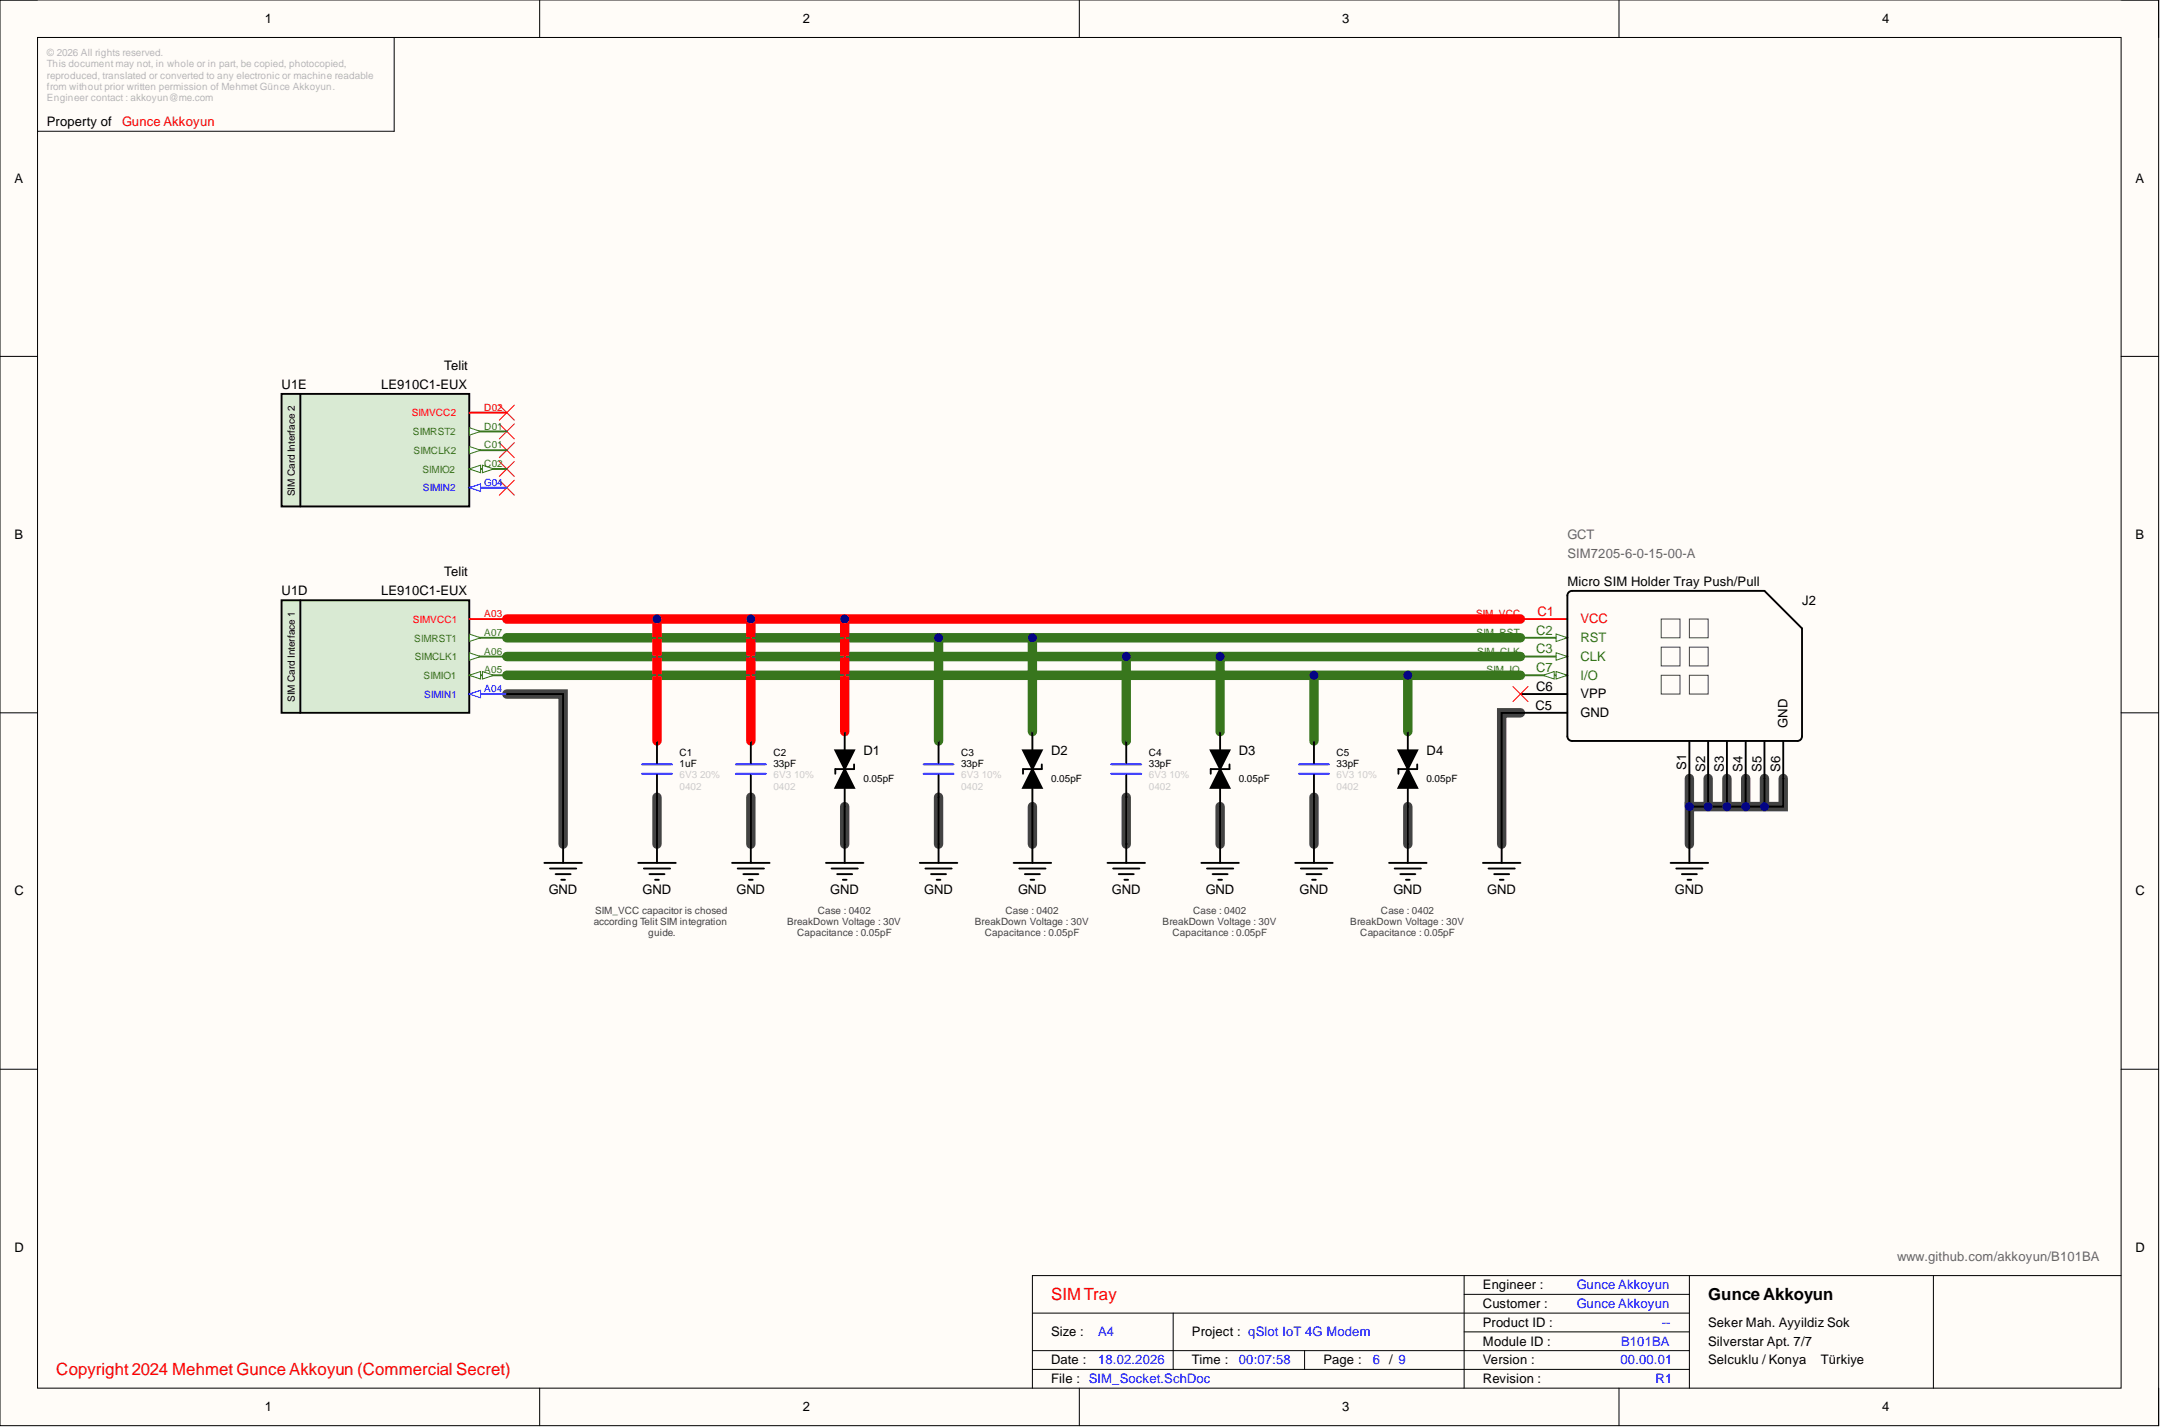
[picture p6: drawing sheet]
<svg xmlns="http://www.w3.org/2000/svg" width="292mm" height="193mm" viewBox="0 0 292 193" stroke-linecap="round" stroke-linejoin="round" font-family="sans-serif">
<path d="M0 0h291.8v192.7h-291.8z" fill-rule="evenodd" fill="#fffcf8"/>
<path d="M0 0h291.8v192.7h-291.8z" fill="none" stroke="#000" stroke-width=".14"/>
<path d="M5.1 5.1h281.6v182.5h-281.6z" fill-rule="evenodd" fill="#fffcf8"/>
<g fill="none" stroke="#000" stroke-width=".14">
<path d="M0 0h5.1M72.9 0v5.1M145.9 0v5.1M218.8 0v5.1M286.7 0h5.1v5.1M5.1 5.1h281.6v182.5h-281.6zM53.3 5.1v12.6h-48.2M0 48.2h5.1M286.7 48.2h5.1M0 96.3h5.1M286.7 96.3h5.1M0 144.5h5.1"/>
<path d="M286.7 144.5h5.1M139.5 177.4h88.9M158.6 177.4v7.7M197.9 174.9h30.5M197.9 180h30.5M197.9 172.4v15.2M228.4 172.4v15.2M261.3 172.4v15.2M286.7 172.4h-147.2v15.2M72.9 187.6v5.1M139.5 182.5h88.9M139.5 185.1h88.9"/>
<path d="M145.9 187.6v5.1M176.3 182.5v2.6M218.8 187.6v5.1M291.8 187.6v5.1"/>
</g>
<g fill="none" stroke="#434343" stroke-width="1.3">
<path d="M68.5 93.8h7.6v20.3M205.5 96.3h-2.5v17.8M88.8 107.7v6.4M101.5 107.7v6.4M114.2 109v5.1M126.9 107.7v6.4M139.5 109v5.1M152.2 107.7v6.4M164.9 109v5.1M177.6 107.7v6.4M190.3 109v5.1M228.4 105.2v3.8"/>
<path d="M230.9 105.2v3.8M233.4 105.2v3.8M236 105.2v3.8M238.5 105.2v3.8M241 105.2v3.8h-12.6v5.1"/>
</g>
<path d="M68.5 91.3h137M68.5 88.7h137M68.5 86.2h137M126.9 86.2v13.9M139.5 86.2v12.7M152.2 88.7v11.4M164.9 88.7v10.2M177.6 91.3v8.8M190.3 91.3v7.6" fill="none" stroke="#38761d" stroke-width="1.3"/>
<path d="M68.5 83.6h137M88.8 83.6v16.5M101.5 83.6v16.5M114.2 83.6v15.3" fill="none" stroke="#f00" stroke-width="1.3"/>
<g fill="none" stroke="#000" stroke-width=".25">
<path d="M86.3 116.6h5M87 117.4h3.6M87.8 118.1h2M88.5 118.9h.6M88.8 100.1v3.1M88.8 104.7v3M88.8 114.1v2.5M99 116.6h5M99.7 117.4h3.6M100.5 118.1h2M101.2 118.9h.5M101.5 100.1v3.1"/>
<path d="M101.5 104.7v3M101.5 114.1v2.5M111.6 116.6h5.1M112.4 117.4h3.6M113.2 118.1h2M113.9 118.9h.5M114.2 114.1v2.5M124.3 116.6h5.1M125.1 117.4h3.5M125.8 118.1h2.1M126.6 118.9h.5M126.9 100.1v3.1"/>
<path d="M126.9 104.7v3M126.9 114.1v2.5M137 116.6h5.1M137.8 117.4h3.5M138.5 118.1h2.1M139.3 118.9h.5M139.5 114.1v2.5M149.7 116.6h5.1M150.5 117.4h3.5M151.2 118.1h2M152 118.9h.5M152.2 100.1v3.1"/>
<path d="M152.2 104.7v3M152.2 114.1v2.5M162.4 116.6h5.1M163.1 117.4h3.6M163.9 118.1h2M164.7 118.9h.5M164.9 114.1v2.5M175.1 116.6h5M175.8 117.4h3.6M176.6 118.1h2M177.4 118.9h.5M177.6 100.1v3.1"/>
<path d="M177.6 104.7v3M177.6 114.1v2.5M187.8 116.6h5M188.5 117.4h3.6M189.3 118.1h2M190 118.9h.5M190.3 114.1v2.5M200.4 116.6h5.1M201.2 117.4h3.6M202 118.1h2M202.7 118.9h.5M203 114.1v2.5"/>
<path d="M225.8 116.6h5.1M226.6 117.4h3.5M227.3 118.1h2.1M228.1 118.9h.5M228.4 114.1v2.5"/>
</g>
<path d="M67.5 54.8l2 2M67.5 57.3l2 2M67.5 59.8l2 2M69.5 54.8l-2 2M69.5 57.3l-2 2M69.5 59.8l-2 2M67.5 62.4l2 2M67.5 64.9l2 2M69.5 62.4l-2 2M69.5 64.9l-2 2" fill="none" stroke="#f00" stroke-width=".14"/>
<path d="M86.8 103.3h4M86.8 104.6h4M99.5 103.3h4M99.5 104.6h4M124.8 103.3h4.1M124.8 104.6h4.1M150.2 103.3h4.1M150.2 104.6h4.1M175.6 103.3h4M175.6 104.6h4" fill="none" stroke="#00f" stroke-width=".25"/>
<path d="M38.1 81.1h25.3v15.2h-25.3z" fill-rule="evenodd" fill="#d9ead3"/>
<path d="M38.1 81.1h25.3v15.2h-25.3zM40.6 81.1v15.2" fill="none" stroke="#000" stroke-width=".25"/>
<path d="M63.4 88.7h5.1" fill="none" stroke="#38761d" stroke-width=".25"/>
<path d="M63.4 88.2l1.6 .5-1.6 .5z" fill="#f8fcff"/>
<path d="M63.4 88.2l1.6 .5-1.6 .5z" fill="none" stroke="#38761d" stroke-width=".14"/>
<path d="M63.4 86.2h5.1" fill="none" stroke="#38761d" stroke-width=".25"/>
<path d="M63.4 85.7l1.6 .5-1.6 .5z" fill="#f8fcff"/>
<path d="M63.4 85.7l1.6 .5-1.6 .5z" fill="none" stroke="#38761d" stroke-width=".14"/>
<path d="M63.4 91.3h5.1" fill="none" stroke="#38761d" stroke-width=".25"/>
<path d="M63.4 91.3l1.6-.6v1.1z" fill="#f8fcff"/>
<path d="M63.4 91.3l1.6-.6v1.1z" fill="none" stroke="#38761d" stroke-width=".14"/>
<path d="M65.2 90.7l1.5 .6-1.5 .5z" fill="#f8fcff"/>
<path d="M65.2 90.7l1.5 .6-1.5 .5z" fill="none" stroke="#38761d" stroke-width=".14"/>
<path d="M63.4 93.8h5.1" fill="none" stroke="#00f" stroke-width=".25"/>
<path d="M63.4 93.8l1.6-.5v1z" fill="#f8fcff"/>
<path d="M63.4 93.8l1.6-.5v1z" fill="none" stroke="#00f" stroke-width=".14"/>
<path d="M63.4 83.6h5.1" fill="none" stroke="#f00" stroke-width=".25"/>
<path d="M38.1 53.2h25.3v15.2h-25.3z" fill-rule="evenodd" fill="#d9ead3"/>
<path d="M38.1 53.2h25.3v15.2h-25.3zM40.6 53.2v15.2" fill="none" stroke="#000" stroke-width=".25"/>
<path d="M63.4 60.8h5.1" fill="none" stroke="#38761d" stroke-width=".25"/>
<path d="M63.4 60.3l1.6 .5-1.6 .5z" fill="#f8fcff"/>
<path d="M63.4 60.3l1.6 .5-1.6 .5z" fill="none" stroke="#38761d" stroke-width=".14"/>
<path d="M63.4 63.4h5.1" fill="none" stroke="#38761d" stroke-width=".25"/>
<path d="M63.4 63.4l1.6-.5v1z" fill="#f8fcff"/>
<path d="M63.4 63.4l1.6-.5v1z" fill="none" stroke="#38761d" stroke-width=".14"/>
<path d="M65.2 62.9l1.5 .5-1.5 .5z" fill="#f8fcff"/>
<path d="M65.2 62.9l1.5 .5-1.5 .5z" fill="none" stroke="#38761d" stroke-width=".14"/>
<path d="M63.4 58.3h5.1" fill="none" stroke="#38761d" stroke-width=".25"/>
<path d="M63.4 57.8l1.6 .5-1.6 .5z" fill="#f8fcff"/>
<path d="M63.4 57.8l1.6 .5-1.6 .5z" fill="none" stroke="#38761d" stroke-width=".14"/>
<path d="M63.4 55.8h5.1" fill="none" stroke="#f00" stroke-width=".25"/>
<path d="M63.4 65.9h5.1" fill="none" stroke="#00f" stroke-width=".25"/>
<path d="M63.4 65.9l1.6-.5v1z" fill="#f8fcff"/>
<path d="M63.4 65.9l1.6-.5v1z" fill="none" stroke="#00f" stroke-width=".14"/>
<path d="M112.9 101.4h2.5l-1.2 2.5zM114.2 103.9l1.2 2.6h-2.5zM138.3 101.4h2.5l-1.3 2.5zM139.5 103.9l1.3 2.6h-2.5zM163.7 101.4h2.5l-1.3 2.5zM164.9 103.9l1.3 2.6h-2.5zM189 101.4h2.6l-1.3 2.5zM190.3 103.9l1.3 2.6h-2.6z" fill="#000"/>
<g fill="none" stroke="#000" stroke-width=".25">
<path d="M114.2 98.9v2.5M139.5 98.9v2.5M164.9 98.9v2.5M190.3 98.9v2.5M205.5 96.3h6.4M112.9 101.4h2.5l-1.2 2.5zM114.2 103.9l1.2 2.6h-2.5zM114.2 106.5v2.5M115.4 103.3v.6h-2.5v.7M138.3 101.4h2.5l-1.3 2.5zM139.5 103.9l1.3 2.6h-2.5zM139.5 106.5v2.5"/>
<path d="M140.8 103.3v.6h-2.5v.7M163.7 101.4h2.5l-1.3 2.5zM164.9 103.9l1.3 2.6h-2.5zM164.9 106.5v2.5M166.2 103.3v.6h-2.5v.7M189 101.4h2.6l-1.3 2.5zM190.3 103.9l1.3 2.6h-2.6zM190.3 106.5v2.5M191.6 103.3v.6h-2.6v.7"/>
</g>
<path d="M205.5 91.3h6.4" fill="none" stroke="#38761d" stroke-width=".25"/>
<path d="M210.3 90.7l1.6 .6-1.6 .5z" fill="#f8fcff"/>
<path d="M210.3 90.7l1.6 .6-1.6 .5z" fill="none" stroke="#38761d" stroke-width=".14"/>
<path d="M208.6 91.3l1.5-.6v1.1z" fill="#f8fcff"/>
<path d="M208.6 91.3l1.5-.6v1.1z" fill="none" stroke="#38761d" stroke-width=".14"/>
<path d="M205.5 88.7h6.4" fill="none" stroke="#38761d" stroke-width=".25"/>
<path d="M210.3 88.2l1.6 .5-1.6 .5z" fill="#f8fcff"/>
<path d="M210.3 88.2l1.6 .5-1.6 .5z" fill="none" stroke="#38761d" stroke-width=".14"/>
<path d="M205.5 86.2h6.4" fill="none" stroke="#38761d" stroke-width=".25"/>
<path d="M210.3 85.7l1.6 .5-1.6 .5z" fill="#f8fcff"/>
<path d="M210.3 85.7l1.6 .5-1.6 .5z" fill="none" stroke="#38761d" stroke-width=".14"/>
<path d="M205.5 83.6h6.4" fill="none" stroke="#f00" stroke-width=".25"/>
<g fill="none" stroke="#000" stroke-width=".25">
<path d="M205.5 96.3h-2.5v17.8M205.5 93.8h6.4M212 80l.5-.2h26l5.1 5.1v14.6a.62 .62 0 0 1-.7 .6h-30.4a.63 .63 0 0 1-.6-.6v-19zM73.6 116.6h5.1M74.3 117.4h3.6M75.1 118.1h2M75.9 118.9h.5M76.1 114.1v2.5M228.4 100.1v5.1M230.9 100.1v5.1M233.4 100.1v5.1M236 100.1v5.1"/>
<path d="M238.5 100.1v5.1M241 100.1v5.1"/>
</g>
<path d="M224.5 87.5h2.6v2.5h-2.6zM224.5 91.3h2.6v2.5h-2.6zM224.5 83.6h2.6v2.6h-2.6zM228.4 83.6h2.5v2.6h-2.5zM228.4 91.3h2.5v2.5h-2.5zM228.4 87.5h2.5v2.5h-2.5z" fill="none" stroke="#434343" stroke-width=".14"/>
<path d="M204.5 92.8l2 2M206.5 92.8l-2 2" fill="none" stroke="#f00" stroke-width=".14"/>
<path d="M68.5 91.3h137" fill="none" stroke="#38761d" stroke-width=".25"/>
<circle cx="190.3" cy="91.3" r=".51" fill="#000080"/>
<circle cx="190.3" cy="91.3" r=".51" fill="none" stroke="#000080" stroke-width=".14"/>
<circle cx="177.6" cy="91.3" r=".51" fill="#000080"/>
<circle cx="177.6" cy="91.3" r=".51" fill="none" stroke="#000080" stroke-width=".14"/>
<path d="M68.5 88.7h137" fill="none" stroke="#38761d" stroke-width=".25"/>
<circle cx="164.9" cy="88.7" r=".51" fill="#000080"/>
<circle cx="164.9" cy="88.7" r=".51" fill="none" stroke="#000080" stroke-width=".14"/>
<circle cx="152.2" cy="88.7" r=".51" fill="#000080"/>
<circle cx="152.2" cy="88.7" r=".51" fill="none" stroke="#000080" stroke-width=".14"/>
<path d="M68.5 86.2h137" fill="none" stroke="#38761d" stroke-width=".25"/>
<circle cx="139.5" cy="86.2" r=".51" fill="#000080"/>
<circle cx="139.5" cy="86.2" r=".51" fill="none" stroke="#000080" stroke-width=".14"/>
<circle cx="126.9" cy="86.2" r=".51" fill="#000080"/>
<circle cx="126.9" cy="86.2" r=".51" fill="none" stroke="#000080" stroke-width=".14"/>
<path d="M68.5 83.6h137" fill="none" stroke="#f00" stroke-width=".25"/>
<circle cx="88.8" cy="83.6" r=".51" fill="#000080"/>
<circle cx="88.8" cy="83.6" r=".51" fill="none" stroke="#000080" stroke-width=".14"/>
<circle cx="101.5" cy="83.6" r=".51" fill="#000080"/>
<circle cx="101.5" cy="83.6" r=".51" fill="none" stroke="#000080" stroke-width=".14"/>
<circle cx="114.2" cy="83.6" r=".51" fill="#000080"/>
<circle cx="114.2" cy="83.6" r=".51" fill="none" stroke="#000080" stroke-width=".14"/>
<path d="M88.8 107.7v6.4M101.5 107.7v6.4M114.2 109v5.1M126.9 107.7v6.4M139.5 109v5.1M152.2 107.7v6.4M164.9 109v5.1M177.6 107.7v6.4M190.3 109v5.1M241 105.2v3.8h-12.6v5.1" fill="none" stroke="#000" stroke-width=".25"/>
<circle cx="228.4" cy="109" r=".51" fill="#000080"/>
<circle cx="228.4" cy="109" r=".51" fill="none" stroke="#000080" stroke-width=".14"/>
<circle cx="230.9" cy="109" r=".51" fill="#000080"/>
<circle cx="230.9" cy="109" r=".51" fill="none" stroke="#000080" stroke-width=".14"/>
<circle cx="233.4" cy="109" r=".51" fill="#000080"/>
<circle cx="233.4" cy="109" r=".51" fill="none" stroke="#000080" stroke-width=".14"/>
<circle cx="236" cy="109" r=".51" fill="#000080"/>
<circle cx="236" cy="109" r=".51" fill="none" stroke="#000080" stroke-width=".14"/>
<circle cx="238.5" cy="109" r=".51" fill="#000080"/>
<circle cx="238.5" cy="109" r=".51" fill="none" stroke="#000080" stroke-width=".14"/>
<path d="M88.8 83.6v16.5" fill="none" stroke="#f00" stroke-width=".25"/>
<circle cx="88.8" cy="83.6" r=".51" fill="#000080"/>
<circle cx="88.8" cy="83.6" r=".51" fill="none" stroke="#000080" stroke-width=".14"/>
<path d="M101.5 83.6v16.5" fill="none" stroke="#f00" stroke-width=".25"/>
<circle cx="101.5" cy="83.6" r=".51" fill="#000080"/>
<circle cx="101.5" cy="83.6" r=".51" fill="none" stroke="#000080" stroke-width=".14"/>
<path d="M114.2 83.6v15.3" fill="none" stroke="#f00" stroke-width=".25"/>
<circle cx="114.2" cy="83.6" r=".51" fill="#000080"/>
<circle cx="114.2" cy="83.6" r=".51" fill="none" stroke="#000080" stroke-width=".14"/>
<path d="M126.9 86.2v13.9" fill="none" stroke="#38761d" stroke-width=".25"/>
<circle cx="126.9" cy="86.2" r=".51" fill="#000080"/>
<circle cx="126.9" cy="86.2" r=".51" fill="none" stroke="#000080" stroke-width=".14"/>
<path d="M139.5 86.2v12.7" fill="none" stroke="#38761d" stroke-width=".25"/>
<circle cx="139.5" cy="86.2" r=".51" fill="#000080"/>
<circle cx="139.5" cy="86.2" r=".51" fill="none" stroke="#000080" stroke-width=".14"/>
<path d="M152.2 88.7v11.4" fill="none" stroke="#38761d" stroke-width=".25"/>
<circle cx="152.2" cy="88.7" r=".51" fill="#000080"/>
<circle cx="152.2" cy="88.7" r=".51" fill="none" stroke="#000080" stroke-width=".14"/>
<path d="M164.9 88.7v10.2" fill="none" stroke="#38761d" stroke-width=".25"/>
<circle cx="164.9" cy="88.7" r=".51" fill="#000080"/>
<circle cx="164.9" cy="88.7" r=".51" fill="none" stroke="#000080" stroke-width=".14"/>
<path d="M177.6 91.3v8.8" fill="none" stroke="#38761d" stroke-width=".25"/>
<circle cx="177.6" cy="91.3" r=".51" fill="#000080"/>
<circle cx="177.6" cy="91.3" r=".51" fill="none" stroke="#000080" stroke-width=".14"/>
<path d="M190.3 91.3v7.6" fill="none" stroke="#38761d" stroke-width=".25"/>
<circle cx="190.3" cy="91.3" r=".51" fill="#000080"/>
<circle cx="190.3" cy="91.3" r=".51" fill="none" stroke="#000080" stroke-width=".14"/>
<path d="M238.5 105.2v3.8" fill="none" stroke="#000" stroke-width=".25"/>
<circle cx="238.5" cy="109" r=".51" fill="#000080"/>
<circle cx="238.5" cy="109" r=".51" fill="none" stroke="#000080" stroke-width=".14"/>
<path d="M236 105.2v3.8" fill="none" stroke="#000" stroke-width=".25"/>
<circle cx="236" cy="109" r=".51" fill="#000080"/>
<circle cx="236" cy="109" r=".51" fill="none" stroke="#000080" stroke-width=".14"/>
<path d="M233.4 105.2v3.8" fill="none" stroke="#000" stroke-width=".25"/>
<circle cx="233.4" cy="109" r=".51" fill="#000080"/>
<circle cx="233.4" cy="109" r=".51" fill="none" stroke="#000080" stroke-width=".14"/>
<path d="M230.9 105.2v3.8" fill="none" stroke="#000" stroke-width=".25"/>
<circle cx="230.9" cy="109" r=".51" fill="#000080"/>
<circle cx="230.9" cy="109" r=".51" fill="none" stroke="#000080" stroke-width=".14"/>
<path d="M228.4 105.2v3.8" fill="none" stroke="#000" stroke-width=".25"/>
<circle cx="228.4" cy="109" r=".51" fill="#000080"/>
<circle cx="228.4" cy="109" r=".51" fill="none" stroke="#000080" stroke-width=".14"/>
<path d="M68.5 93.8h7.6v20.3" fill="none" stroke="#000" stroke-width=".25"/>
<g font-size="2.3" fill="#f00">
<text x="142.1" y="175.7">SIMTray</text>
<text x="7.6" y="185.8">Copyright 2024 Mehmet Gunce Akkoyun (Commercial Secret)</text>
</g>
<text font-size="2.3" x="230.9" y="175.7">Gunce Akkoyun</text>
<g font-size="1.8">
<text x="35.8" y="3.1">1</text>
<text x="108.5" y="3.1">2</text>
<text x="181.4" y="3.1">3</text>
<text x="254.4" y="3.1">4</text>
<text x="6.3" y="17.1">Property of</text>
<text x="1.9" y="24.7">A</text>
<text x="288.7" y="24.7">A</text>
<text x="38.1" y="52.6">U1E</text>
<text x="51.5" y="52.6">LE910C1-EUX</text>
<text x="60" y="50">Telit</text>
<text x="1.9" y="72.8">B</text>
<text x="60" y="77.9">Telit</text>
<text x="288.7" y="72.8">B</text>
<text x="38.1" y="80.4">U1D</text>
<text x="51.5" y="80.4">LE910C1-EUX</text>
<text x="211.9" y="79.2">Micro SIM Holder Tray Push/Pull</text>
<text x="243.6" y="81.7">J2</text>
<text x="207.5" y="95.9">C5</text>
<text x="207.6" y="93.4">C6</text>
<text x="213.6" y="94.4">VPP</text>
<text x="116.7" y="102">D1</text>
<text x="142.1" y="102">D2</text>
<text x="167.5" y="102">D3</text>
<text x="192.8" y="102">D4</text>
<text x="213.6" y="96.9">GND</text>
<text x="241.6" y="98.4" transform="rotate(-90 241.6 98.4)">GND</text>
<text x="227.9" y="104" transform="rotate(-90 227.9 104)">S1</text>
<text x="230.5" y="104.3" transform="rotate(-90 230.5 104.3)">S2</text>
<text x="233" y="104.3" transform="rotate(-90 233 104.3)">S3</text>
<text x="235.5" y="104.3" transform="rotate(-90 235.5 104.3)">S4</text>
<text x="238.1" y="104.3" transform="rotate(-90 238.1 104.3)">S5</text>
<text x="240.6" y="104.3" transform="rotate(-90 240.6 104.3)">S6</text>
<text x="1.9" y="121">C</text>
<text x="74.2" y="120.7">GND</text>
<text x="86.9" y="120.7">GND</text>
<text x="99.5" y="120.7">GND</text>
<text x="112.2" y="120.7">GND</text>
<text x="124.9" y="120.7">GND</text>
<text x="137.6" y="120.7">GND</text>
<text x="150.3" y="120.7">GND</text>
<text x="163" y="120.7">GND</text>
<text x="175.7" y="120.7">GND</text>
<text x="188.3" y="120.7">GND</text>
<text x="201" y="120.7">GND</text>
<text x="226.4" y="120.7">GND</text>
<text x="288.7" y="121">C</text>
<text x="1.9" y="169.2">D</text>
<text x="288.7" y="169.2">D</text>
<text x="200.4" y="174.2">Engineer :</text>
<text x="200.4" y="176.8">Customer :</text>
<text x="200.4" y="179.3">Product ID :</text>
<text x="230.9" y="179.3">Seker Mah. Ayyildiz Sok</text>
<text x="142.1" y="184.4">Date :</text>
<text x="142.1" y="180.6">Size :</text>
<text x="161.1" y="184.4">Time :</text>
<text x="161.1" y="180.6">Project : qSlot IoT 4G Modem</text>
<text x="178.9" y="184.4">Page :</text>
<text x="200.4" y="181.8">Module ID :</text>
<text x="200.4" y="184.4">Version :</text>
<text x="230.9" y="181.8">Silverstar Apt. 7/7</text>
<text x="230.9" y="184.4">Selcuklu / Konya</text>
<text x="246.1" y="184.4">Türkiye</text>
<text x="35.8" y="190.7">1</text>
<text x="108.5" y="190.7">2</text>
<text x="142.1" y="186.9">File : SIM_Socket.SchDoc</text>
<text x="181.4" y="190.7">3</text>
<text x="200.4" y="186.9">Revision :</text>
<text x="254.4" y="190.7">4</text>
</g>
<g font-size="1.8" fill="#f00">
<text x="16.5" y="17.1">Gunce Akkoyun</text>
<text x="207.8" y="83.2">C1</text>
<text x="213.6" y="84.2">VCC</text>
</g>
<g font-size="1.8" fill="#666">
<text x="211.9" y="72.8">GCT</text>
<text x="211.9" y="75.4">SIM7205-6-0-15-00-A</text>
<text x="256.4" y="170.4">www.github.com/akkoyun/B101BA</text>
</g>
<g font-size="1.8" fill="#38761d">
<text x="207.6" y="88.3">C3</text>
<text x="207.6" y="85.8">C2</text>
<text x="213.6" y="89.3">CLK</text>
<text x="213.6" y="86.8">RST</text>
<text x="207.6" y="90.8">C7</text>
<text x="213.6" y="91.8">I/O</text>
</g>
<g font-size="1.8" fill="#00f">
<text x="213.1" y="174.2">Gunce Akkoyun</text>
<text x="213.1" y="176.8">Gunce Akkoyun</text>
<text x="224.6" y="179.3">--</text>
<text x="148.4" y="184.4">18.02.2026</text>
<text x="148.4" y="180.6">A4</text>
<text x="167.5" y="184.4">00:07:58</text>
<text x="185.6" y="184.4">6 / 9</text>
<text x="219" y="184.4">00.00.01</text>
<text x="219.1" y="181.8">B101BA</text>
<text x="223.8" y="186.9">R1</text>
</g>
<g font-size="1.4" fill="#b7b7b7">
<text x="6.3" y="7.6">© 2026 All rights reserved.</text>
<text x="6.3" y="9.1">This document may not, in whole or in part, be copied, photocopied,</text>
<text x="6.3" y="10.6">reproduced, translated or converted to any electronic or machine readable</text>
<text x="6.3" y="12.2">from without prior written permission of Mehmet Günce Akkoyun.</text>
<text x="6.3" y="13.7">Engineer contact : akkoyun@me.com</text>
</g>
<g font-size="1.4" fill="#f00">
<text x="55.7" y="56.3">SIMVCC2</text>
<text x="65.5" y="55.5">D02</text>
<text x="65.5" y="83.4">A03</text>
<text x="199.5" y="83.4">SIM_VCC</text>
<text x="55.8" y="84.2">SIMVCC1</text>
</g>
<g font-size="1.4" fill="#38761d">
<text x="55.8" y="58.8">SIMRST2</text>
<text x="65.5" y="58">D01</text>
<text x="55.9" y="61.3">SIMCLK2</text>
<text x="57.1" y="63.9">SIMIO2</text>
<text x="65.5" y="60.6">C01</text>
<text x="65.5" y="63.1">C02</text>
<text x="56" y="86.7">SIMRST1</text>
<text x="56.1" y="89.2">SIMCLK1</text>
<text x="65.5" y="88.5">A06</text>
<text x="65.5" y="85.9">A07</text>
<text x="199.6" y="85.9">SIM_RST</text>
<text x="199.7" y="88.5">SIM_CLK</text>
<text x="57.3" y="91.8">SIMIO1</text>
<text x="65.5" y="91">A05</text>
<text x="200.9" y="91">SIM_IO</text>
</g>
<g font-size="1.4" fill="#00f">
<text x="65.5" y="65.7">G04</text>
<text x="57.2" y="66.4">SIMIN2</text>
<text x="57.3" y="94.3">SIMIN1</text>
<text x="65.5" y="93.5">A04</text>
</g>
<g font-size="1.4">
<text x="91.8" y="103.7">1uF</text>
<text x="91.8" y="102.2">C1</text>
<text x="104.5" y="103.7">33pF</text>
<text x="104.5" y="102.2">C2</text>
<text x="116.7" y="105.7">0.05pF</text>
<text x="129.9" y="103.7">33pF</text>
<text x="129.9" y="102.2">C3</text>
<text x="142.1" y="105.7">0.05pF</text>
<text x="155.3" y="103.7">33pF</text>
<text x="155.3" y="102.2">C4</text>
<text x="167.5" y="105.7">0.05pF</text>
<text x="180.7" y="103.7">33pF</text>
<text x="180.7" y="102.2">C5</text>
<text x="192.8" y="105.7">0.05pF</text>
</g>
<g font-size="1.4" fill="#ccc">
<text x="91.8" y="106.7">0402</text>
<text x="91.8" y="105.2">6V3</text>
<text x="94.6" y="105.2">20%</text>
<text x="104.5" y="106.7">0402</text>
<text x="104.5" y="105.2">6V3</text>
<text x="107.3" y="105.2">10%</text>
<text x="129.9" y="106.7">0402</text>
<text x="129.9" y="105.2">6V3</text>
<text x="132.7" y="105.2">10%</text>
<text x="155.3" y="106.7">0402</text>
<text x="155.3" y="105.2">6V3</text>
<text x="158.1" y="105.2">10%</text>
<text x="180.7" y="106.7">0402</text>
<text x="180.7" y="105.2">6V3</text>
<text x="183.4" y="105.2">10%</text>
</g>
<g font-size="1.4" fill="#434343">
<text x="80.3" y="125">according Telit SIM integration</text>
<text x="80.4" y="123.4">SIM_VCC capacitor is chosed</text>
<text x="106.4" y="125">BreakDown Voltage : 30V</text>
<text x="110.5" y="123.4">Case : 0402</text>
<text x="131.8" y="125">BreakDown Voltage : 30V</text>
<text x="135.9" y="123.4">Case : 0402</text>
<text x="157.1" y="125">BreakDown Voltage : 30V</text>
<text x="161.3" y="123.4">Case : 0402</text>
<text x="182.5" y="125">BreakDown Voltage : 30V</text>
<text x="186.7" y="123.4">Case : 0402</text>
<text x="87.6" y="126.5">guide.</text>
<text x="107.7" y="126.5">Capacitance : 0.05pF</text>
<text x="133.1" y="126.5">Capacitance : 0.05pF</text>
<text x="158.5" y="126.5">Capacitance : 0.05pF</text>
<text x="183.9" y="126.5">Capacitance : 0.05pF</text>
</g>
<g font-size="1.3">
<text x="39.8" y="67.1" transform="rotate(-90 39.8 67.1)">SIM Card Interface 2</text>
<text x="39.8" y="94.9" transform="rotate(-90 39.8 94.9)">SIM Card Interface 1</text>
</g>
</svg>
